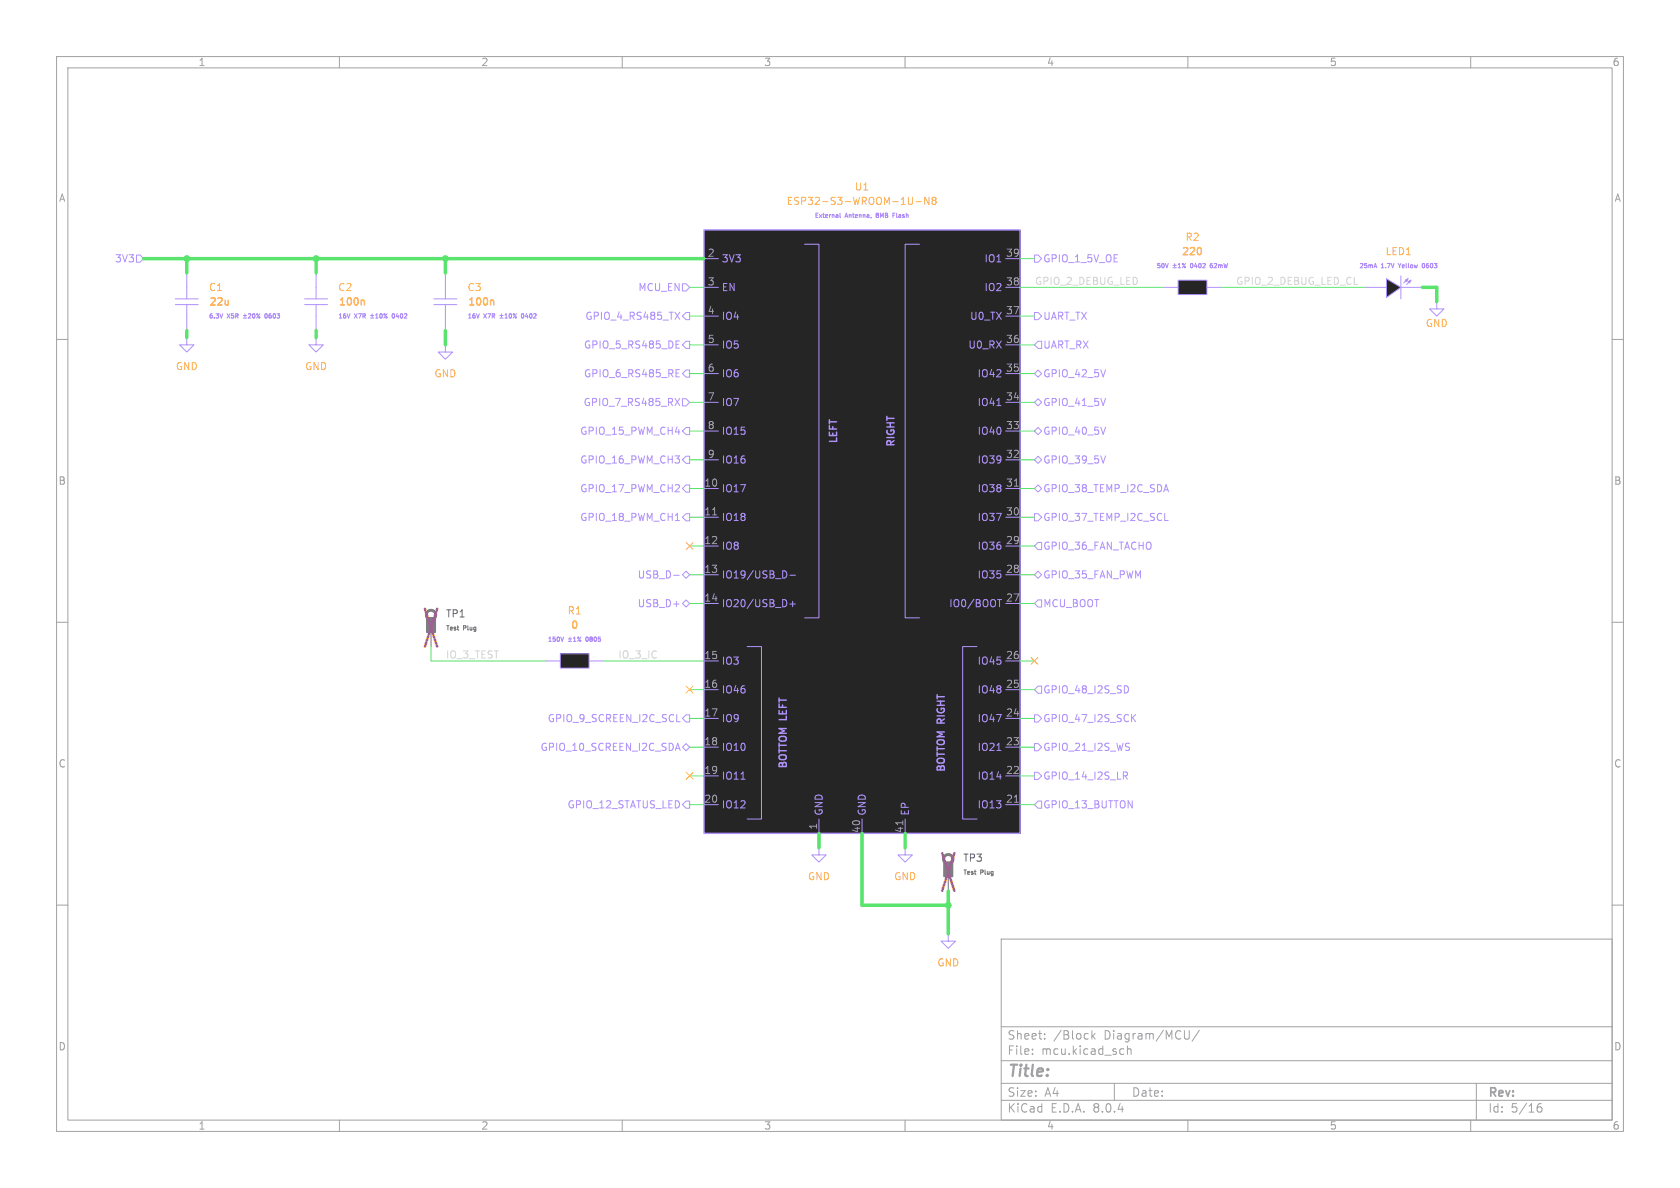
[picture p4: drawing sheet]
<svg xmlns="http://www.w3.org/2000/svg" width="297mm" height="210mm" viewBox="0 0 297 210" stroke-linecap="round" stroke-linejoin="round" font-family="sans-serif">
<g fill="none" stroke="#a2a2a2" stroke-width=".18">
<path d="M10 10h277v190h-277zM12 12h273v186h-273zM60 10v2M110 10v2M160 10v2M210 10v2M260 10v2M10 60h2M285 60h2M10 110h2M285 110h2M10 160h2"/>
<path d="M285 160h2M177 166h108v32h-108zM60 198v2M110 198v2M160 198v2M177 194.5h108M177 191.5h108M177 187.5h108M177 181.5h108M182.5 186.3v.1M182.5 185.5v.1M184.7 183.6v.1"/>
<path d="M184.7 182.8v.1M193 182.2v1.5M193.2 183.1l.4 .6M193.6 182.7l-.6 .6M197 191.5v3M198.2 185.4l.5 .1M198.7 186.3l-.5 .1M199.3 185.5l.2-.1 .4 .1 .1 .9M199.3 184.9v1.5M210 198v2M210.2 182.2v1.2l-.1 .2-.4 .1M212 182.1l-1.3 2"/>
<path d="M260 198v2M261 191.5v6.5M271.7 196l.3-.3h.5l.1 .3v.3l-.3 .3h-.3l-.3-.3M272.5 195.1a.6 .6 0 0 0-.8 .6"/>
</g>
<path d="M53.9 53.9h4M53.9 52.8h4M55.9 48.3v4.5M55.9 53.9v4.5M78.7 61v1.2h1.3l-1.3 1.3-1.2-1.3h1.2M78.7 61h.1M160 149.9v1.2h1.3l-1.3 1.3-1.3-1.3h1.3M160 149.9h.1M167.6 165.1v1.3h1.3l-1.3 1.2-1.2-1.2h1.2M167.6 165.1h.1" fill="none" stroke="#af92fb" stroke-width=".18"/>
<path d="M166.9 152.4h1.5v2.5h-1.5z" fill="#767676" stroke="#767676" stroke-width=".25"/>
<path d="M167.1 152.5a.83 .83 0 0 1-.1-1.2 .83 .83 0 0 1 1.3 0 .83 .83 0 0 1-.2 1.2" fill="none" stroke="#767676" stroke-width=".51"/>
<path d="M167.6 154.9v2.6" fill="none" stroke="#767676" stroke-width=".18"/>
<path d="M166.6 150.8l2.1 6.7M168.7 150.8l-2.1 6.7" fill="none" stroke="#e65255" stroke-width=".46"/>
<path d="M64.1 53.1l.3 .1v.7" fill="none" stroke="#ffb45b" stroke-width=".25"/>
<g fill="none" stroke="#ae81ff" stroke-width=".18">
<path d="M65.5 55.8h.6M65.5 56.2h.6M65.8 55.5v.6M66.4 56.2h.4M66.4 55.7l.2-.2v.7M67.2 55.5h.1a.37 .37 0 0 1 .3 .4 .37 .37 0 0 1-.4 .3l-.1-.3zM68.4 55.5l-.5 .7M69.6 55.5a.37 .37 0 0 0-.3 .4 .37 .37 0 0 0 .3 .3"/>
<circle cx="68" cy="55.6" r=".11"/>
<circle cx="68.3" cy="56.1" r=".11"/>
</g>
<path d="M208.3 49.5h5.1v2.6h-5.1z" fill="#252526"/>
<path d="M205.7 50.8h2.6M208.3 49.5h5.1v2.6h-5.1zM213.4 50.8h2.5" fill="none" stroke="#af92fb" stroke-width=".18"/>
<path d="M212.2 43.8l.2 .4-.2 .8" fill="none" stroke="#ffb45b" stroke-width=".25"/>
<g fill="none" stroke="#ae81ff" stroke-width=".18">
<path d="M207.4 46.9h.6M207.4 47.3h.6M207.7 46.6v.6M208.3 47.3h.4M208.3 46.8l.2-.2v.7M209.6 46.6l-.6 .7M214.2 46.9l-.3 .1M214.3 46.6h-.2l-.2 .3 .1 .4h.2"/>
<circle cx="209.1" cy="46.7" r=".11"/>
<circle cx="209.5" cy="47.2" r=".11"/>
</g>
<path d="M124.5 40.6h55.8v106.7h-55.8z" fill="#252526"/>
<path d="M124.5 40.6h55.8v106.7h-55.8z" fill="none" stroke="#af92fb" stroke-width=".25"/>
<g fill="none" stroke="#af92fb" stroke-width=".18">
<path d="M31 53.9h4M31 52.8h4M33 59.7v1.3h1.3l-1.3 1.2-1.3-1.2h1.3M33 59.7h.1M33 48.3v4.5M33 53.9v4.5M55.9 59.7v1.3h1.2l-1.2 1.2-1.3-1.2h1.3M55.9 59.7h.1M76.7 53.9h4.1M76.7 52.8h4.1M78.7 48.3v4.5M78.7 53.9v4.5"/>
<path d="M124.5 45.7h2.5M124.5 50.8h2.5M124.5 55.9h2.5M142.2 43.2h2.6v66h-2.6M162.6 43.2h-2.6v66h2.6M177.8 45.7h2.5M177.8 50.8h2.5M177.8 55.9h2.5M124.5 76.2h2.5M124.5 71.1h2.5M124.5 66h2.5M124.5 61h2.5"/>
<path d="M176.2 71.7h.7M177.8 76.2h2.5M177.8 71.1h2.5M177.8 66h2.5M177.8 61h2.5M124.5 86.4h2.5M124.5 91.4h2.5M124.5 96.5h2.5M124.5 81.3h2.5M177.8 86.4h2.5M177.8 91.4h2.5M177.8 96.5h2.5"/>
<path d="M177.8 81.3h2.5M124.5 101.6h2.5M124.5 106.7h2.5M124.5 116.8h2.5M132.1 114.3h2.5v30.5h-2.5M138.9 101l.2 .5-.2 .6M139.6 101.7h1M139.6 106.8h1M140.1 106.3v1M172.7 114.3h-2.5v30.5h2.5M176.3 106h.8M176.7 106v1.3"/>
<path d="M177.8 101.6h2.5M177.8 106.7h2.5M177.8 116.8h2.5M124.5 121.9h2.5M124.5 127h2.5M124.5 132.1h2.5M124.5 137.2h2.5M131 137.7h.7M176.2 132.7h.7M177.8 121.9h2.5M177.8 127h2.5M177.8 132.1h2.5"/>
<path d="M177.8 137.2h2.5M124.5 142.2h2.5M144.8 149.9v1.2h1.2l-1.2 1.3-1.3-1.3h1.3M144.8 149.9h.1M144.8 144.8v2.5M152.4 144.8v2.5M160 144.8v2.5M177.8 142.2h2.5"/>
</g>
<path d="M126 91h.7M179.3 85.9h.7M159.6 145.1v.7M179.3 141.8h.7" fill="none" stroke="#a2a2a2" stroke-width=".18"/>
<path d="M161.3 34.9v1l-.1 .2M161.9 35.7h1M164.2 34.9v1.2l-.7-1.2v1.2M165 35.4l-.2-.2 .2-.3h.3l.2 .2-.2 .3M165 35.4l-.2 .3v.3l.2 .1h.4l.1-.2v-.2l-.2-.3M165 35.4h.3" fill="none" stroke="#ffb45b" stroke-width=".18"/>
<g fill="none" stroke="#ae81ff" stroke-width=".18">
<path d="M148.5 37.7v.6l.1 .1M157.9 38h.2M158.2 37.7h-.3v.7M39.4 55.5l-.3 .7M43 55.8h.6M43 56.2h.6M43.3 55.5v.6M43.9 55.5h.3l.1 .2-.4 .5h.4M44.7 55.5h.1a.37 .37 0 0 1 .3 .4 .37 .37 0 0 1-.4 .3l-.1-.3zM45.9 55.5l-.5 .7M47.1 55.5a.37 .37 0 0 0-.3 .4 .37 .37 0 0 0 .3 .3M88.4 55.8h.5"/>
<path d="M88.4 56.2h.5M88.7 55.5v.6M89.3 56.2h.4M89.3 55.7l.2-.2v.7M90.1 55.5h.1a.37 .37 0 0 1 .2 .4 .37 .37 0 0 1-.3 .3l-.1-.3zM91.3 55.5l-.6 .7M92.5 55.5h-.1a.37 .37 0 0 0-.2 .4 .37 .37 0 0 0 .3 .3"/>
<circle cx="45.5" cy="55.6" r=".11"/>
<circle cx="45.8" cy="56.1" r=".11"/>
<circle cx="90.8" cy="55.6" r=".11"/>
<circle cx="91.2" cy="56.1" r=".11"/>
</g>
<path d="M86.9 53.1l.4 .1v.7" fill="none" stroke="#ffb45b" stroke-width=".25"/>
<g fill="#252526">
<path d="M245.1 49.3l2.5 1.5-2.5 1.8z"/>
<path d="M248.4 49.5l.5-.2-.2 .5z"/>
<path d="M248.9 49.8l.5-.3-.2 .5z"/>
</g>
<path d="M241.3 50.8h3.8M245.1 49.3l2.5 1.5-2.5 1.8zM247.6 48.8v4M247.6 50.8h3.9M248.4 49.5l.5-.2-.2 .5zM248.7 49.5l-.5 .5M248.9 49.8l.5-.3-.2 .5zM249.2 49.8l-.5 .5" fill="none" stroke="#af92fb" stroke-width=".18"/>
<path d="M247.2 46.6l.2 .4M251.8 46.6h-.1a.37 .37 0 0 0-.3 .4 .37 .37 0 0 0 .4 .3" fill="none" stroke="#ae81ff" stroke-width=".18"/>
<path d="M75.4 109.2h1.6v2.6h-1.6z" fill="#767676" stroke="#767676" stroke-width=".25"/>
<path d="M75.7 109.4a.83 .83 0 0 1-.1-1.2 .83 .83 0 0 1 1.2 0 .83 .83 0 0 1-.1 1.2" fill="none" stroke="#767676" stroke-width=".51"/>
<path d="M76.2 111.8v2.5" fill="none" stroke="#767676" stroke-width=".18"/>
<path d="M75.1 107.6l2.2 6.7M77.3 107.6l-2.2 6.7" fill="none" stroke="#e65255" stroke-width=".46"/>
<path d="M99.1 115.6h5v2.5h-5z" fill="#252526"/>
<g fill="none" stroke="#af92fb" stroke-width=".18">
<path d="M24.1 45.1h.7l.6 .6-.6 .7h-.7zM119.3 55.2l.9 1.3M120.2 55.2l-.9 1.3M120.6 50.2h.7l.6 .6-.6 .6h-.7zM120.6 55.9l.7-.7h.6v1.3h-.6zM182.9 45.1h.6l.6 .6-.6 .7h-.6zM182.9 55.2h.6l.6 .7-.6 .6h-.6zM254 53.3v1.3h1.3l-1.3 1.3-1.3-1.3h1.3M254 53.3h.1M119.3 70.4l.9 1.3M119.5 60.9h.4M119.5 61.5h.6"/>
<path d="M119.5 60.3h.6M119.5 66h.4M119.5 66.6h.6M119.5 65.3h.6M120.2 70.4l-.9 1.3M120.6 61l.7-.7h.6v1.3h-.6zM120.6 70.5h.7l.6 .6-.6 .7h-.7zM121.3 65.4h.6v1.3h-.6l-.7-.7zM121.3 75.6h.6v1.2h-.6l-.7-.6zM182.9 66l.6-.6 .6 .6-.6 .7zM182.9 76.2l.6-.6 .6 .6-.6 .6zM182.9 71.1l.6-.6 .6 .6-.6 .7z"/>
<path d="M183.5 60.3h.6v1.3h-.6l-.6-.6zM195.4 65.3l-.4 1.3M195.4 75.5l-.4 1.3M195.4 70.4l-.4 1.3M119.4 92h.7M120.6 86.4l.7-.7h.6v1.3h-.6zM121.3 90.8h.6v1.3h-.6l-.7-.7zM121.3 80.6h.6v1.3h-.6l-.7-.6zM182.9 90.8h.6l.6 .6-.6 .7h-.6zM182.9 86.4l.6-.7 .6 .7-.6 .6zM182.9 81.3l.6-.7 .6 .7-.6 .6zM183.5 95.9h.6v1.3h-.6l-.6-.7z"/>
<path d="M195.4 80.6l-.4 1.3M205.9 92h.6M206.2 85.7l.4 1.2M96.5 116.8h2.6M99.1 115.6h5v2.5h-5zM104.1 116.8h2.6M119.1 101.7h1M120.6 106.7l.7-.7 .6 .7-.6 .6zM120.6 101.6l.7-.6 .6 .6-.6 .6zM182.9 101.6l.6-.6 .6 .6-.6 .6zM183.5 106h.6v1.3h-.6l-.6-.6zM119.6 127.6h.6"/>
<path d="M119.8 131.4l.4 1.3M120.6 127l.7-.6h.6v1.2h-.6zM121.3 131.4l.6 .7-.6 .6-.7-.6zM182.9 136.5h.6l.6 .7-.6 .6h-.6zM182.9 126.4h.6l.6 .6-.6 .6h-.6zM182.9 131.4h.6l.6 .7-.6 .6h-.6zM183.5 121.3h.6v1.3h-.6l-.6-.7zM198.9 137.1l.4 .6M199.1 136.5l.2 .2v.3l-.2 .1M199.3 121.3l.2 .5-.2 .6M200.2 126.9l.6 .7M200.8 126.3l-.8 .7"/>
<path d="M121.3 141.6h.6v1.3h-.6l-.7-.7zM183.5 141.6h.6v1.3h-.6l-.6-.7z"/>
</g>
<g fill="none" stroke="#ae81ff" stroke-width=".18">
<path d="M99.6 112.6l-.2 .8M100.5 112.9h.6M100.5 113.4h.6M100.8 112.6v.6M101.4 113.4h.4M101.4 112.8l.2-.2v.8M102.7 112.6l-.6 .8"/>
<circle cx="102.2" cy="112.7" r=".11"/>
<circle cx="102.6" cy="113.3" r=".11"/>
</g>
<g fill="none" stroke="#59e56d" stroke-width=".18">
<path d="M121.9 55.9h2.6M121.9 50.8h2.6M180.3 55.9h2.6M180.3 45.7h2.6M180.3 50.8h25.4M215.9 50.8h25.4M121.9 61h2.6M121.9 76.2h2.6M121.9 71.1h2.6M121.9 66h2.6M180.3 61h2.6M180.3 76.2h2.6"/>
<path d="M180.3 71.1h2.6M180.3 66h2.6M121.9 91.4h2.6M121.9 86.4h2.6M121.9 81.3h2.6M121.9 96.5h2.6M180.3 91.4h2.6M180.3 86.4h2.6M180.3 81.3h2.6M180.3 96.5h2.6M76.2 114.3v2.5h20.3M106.7 116.8h17.8"/>
<path d="M121.9 101.6h2.6M121.9 106.7h2.6M180.3 101.6h2.6M180.3 106.7h2.6M180.3 116.8h2.6M121.9 137.2h2.6M121.9 127h2.6M121.9 121.9h2.6M121.9 132.1h2.6M180.3 137.2h2.6M180.3 127h2.6M180.3 121.9h2.6"/>
<path d="M180.3 132.1h2.6M121.9 142.2h2.6M180.3 142.2h2.6"/>
</g>
<path d="M25.4 45.7h99.1M33 45.7v2.6M33 58.4v1.3M55.9 45.7v2.6M55.9 58.4v1.3M78.7 45.7v2.6M78.7 58.4v2.6M251.5 50.8h2.5v2.5M144.8 147.3v2.6M152.4 147.3v12.7h15.2M160 147.3v2.6M167.6 157.5v7.6" fill="none" stroke="#59e56d" stroke-width=".61"/>
<path d="M121.3 95.9l1.2 1.2M122.5 95.9l-1.2 1.2M182.3 116.2l1.2 1.2M183.5 116.2l-1.2 1.2M121.3 121.3l1.2 1.2M121.3 136.6l1.2 1.2M122.5 121.3l-1.2 1.2M122.5 136.6l-1.2 1.2" fill="none" stroke="#f7e740" stroke-width=".18"/>
<g fill="#59e56d" stroke="#59e56d" stroke-width=".18">
<circle cx="78.7" cy="45.7" r=".52"/>
<circle cx="55.9" cy="45.7" r=".52"/>
<circle cx="33" cy="45.7" r=".52"/>
<circle cx="167.6" cy="160" r=".52"/>
</g>
<text font-size="2.8" fill="#a2a2a2" x="178" y="190.9">Title:</text>
<g font-size="2.1" fill="#a2a2a2">
<text x="178" y="184">Sheet:</text>
<text x="186.2" y="184">/Block</text>
<text x="195.2" y="184">Diagram/MCU/</text>
<text x="178" y="186.7">File:</text>
<text x="184.1" y="186.7">mcu.kicad_sch</text>
<text x="178" y="196.9">KiCad</text>
<text x="178" y="194.1">Size:</text>
<text x="184.7" y="194.1">A4</text>
<text x="185.7" y="196.9">E.D.A.</text>
<text x="193.3" y="196.9">8.0.4</text>
<text x="200" y="194.1">Date:</text>
<text x="263" y="194.3">Rev:</text>
<text x="263" y="196.9">Id:</text>
<text x="267.1" y="196.9">5/16</text>
</g>
<g font-size="1.8" fill="#a2a2a2">
<text x="35" y="11.9">1</text>
<text x="85" y="11.9">2</text>
<text x="135" y="11.9">3</text>
<text x="185" y="11.9">4</text>
<text x="235" y="11.9">5</text>
<text x="285" y="11.9">6</text>
<text x="10.3" y="35.9">A</text>
<text x="285.3" y="35.9">A</text>
<text x="125" y="45.5">2</text>
<text x="177.8" y="45.5">39</text>
<text x="125" y="50.5">3</text>
<text x="177.8" y="50.5">38</text>
<text x="125" y="55.6">4</text>
<text x="177.8" y="55.6">37</text>
<text x="125" y="60.7">5</text>
<text x="125" y="65.8">6</text>
<text x="177.8" y="65.8">35</text>
<text x="177.8" y="60.7">36</text>
<text x="125" y="70.9">7</text>
<text x="177.8" y="70.9">34</text>
<text x="125" y="75.9">8</text>
<text x="177.8" y="75.9">33</text>
<text x="125" y="81">9</text>
<text x="177.8" y="81">32</text>
<text x="10.3" y="85.9">B</text>
<text x="124.4" y="86.1">10</text>
<text x="177.8" y="86.1">31</text>
<text x="285.3" y="85.9">B</text>
<text x="124.4" y="91.2">11</text>
<text x="177.8" y="91.2">30</text>
<text x="124.4" y="96.3">12</text>
<text x="124.4" y="101.3">13</text>
<text x="177.8" y="101.3">28</text>
<text x="177.8" y="96.3">29</text>
<text x="124.4" y="106.4">14</text>
<text x="177.8" y="106.4">27</text>
<text x="124.4" y="116.6">15</text>
<text x="177.8" y="116.6">26</text>
<text x="124.4" y="121.7">16</text>
<text x="177.8" y="121.7">25</text>
<text x="124.4" y="126.7">17</text>
<text x="124.4" y="131.8">18</text>
<text x="177.8" y="131.8">23</text>
<text x="177.8" y="126.7">24</text>
<text x="10.3" y="135.9">C</text>
<text x="124.4" y="136.9">19</text>
<text x="177.8" y="136.9">22</text>
<text x="285.3" y="135.9">C</text>
<text x="124.4" y="142">20</text>
<text x="177.8" y="142">21</text>
<text x="144.5" y="146.8" transform="rotate(-90 144.5 146.8)">1</text>
<text x="152.1" y="147.4" transform="rotate(-90 152.1 147.4)">40</text>
<text x="159.8" y="147.4" transform="rotate(-90 159.8 147.4)">41</text>
<text x="10.3" y="185.9">D</text>
<text x="285.3" y="185.9">D</text>
<text x="35" y="199.9">1</text>
<text x="85" y="199.9">2</text>
<text x="135" y="199.9">3</text>
<text x="185" y="199.9">4</text>
<text x="235" y="199.9">5</text>
<text x="285" y="199.9">6</text>
</g>
<g font-size="1.8" fill="#ffb45b">
<text x="151" y="33.9">U1</text>
<text x="139" y="36.4">ESP32-S3-WROOM-1U-N8</text>
<text x="208.8" y="45.5">220</text>
<text x="209.5" y="42.8">R2</text>
<text x="244.8" y="45.3">LED1</text>
<text x="36.8" y="51.7">C1</text>
<text x="59.7" y="51.7">C2</text>
<text x="82.6" y="51.7">C3</text>
<text x="36.8" y="54.4">22u</text>
<text x="59.7" y="54.4">100n</text>
<text x="82.5" y="54.4">100n</text>
<text x="252" y="58">GND</text>
<text x="31" y="65.6">GND</text>
<text x="53.8" y="65.6">GND</text>
<text x="76.7" y="66.9">GND</text>
<text x="100.3" y="108.8">R1</text>
<text x="100.7" y="111.5">0</text>
<text x="142.7" y="155.8">GND</text>
<text x="158" y="155.8">GND</text>
<text x="165.6" y="171">GND</text>
</g>
<g font-size="1.8" fill="#af92fb">
<text x="20.2" y="46.6">3V3</text>
<text x="127.5" y="46.6">3V3</text>
<text x="173.9" y="46.6">IO1</text>
<text x="184.3" y="46.6">GPIO_1_5V_OE</text>
<text x="112.8" y="51.7">MCU_EN</text>
<text x="127.5" y="51.7">EN</text>
<text x="173.9" y="51.7">IO2</text>
<text x="103.4" y="56.7">GPIO_4_RS485_TX</text>
<text x="127.5" y="56.7">IO4</text>
<text x="171.4" y="56.7">U0_TX</text>
<text x="184.3" y="56.7">UART_TX</text>
<text x="103.1" y="61.8">GPIO_5_RS485_DE</text>
<text x="127.5" y="61.8">IO5</text>
<text x="171.1" y="61.8">U0_RX</text>
<text x="184.3" y="61.8">UART_RX</text>
<text x="103.1" y="72">GPIO_7_RS485_RX</text>
<text x="103.1" y="66.9">GPIO_6_RS485_RE</text>
<text x="127.5" y="66.9">IO6</text>
<text x="127.5" y="72">IO7</text>
<text x="172.7" y="72">IO41</text>
<text x="172.7" y="66.9">IO42</text>
<text x="184.3" y="66.9">GPIO_42_5V</text>
<text x="184.3" y="72">GPIO_41_5V</text>
<text x="102.5" y="77.1">GPIO_15_PWM_CH4</text>
<text x="127.5" y="77.1">IO15</text>
<text x="172.7" y="77.1">IO40</text>
<text x="184.3" y="77.1">GPIO_40_5V</text>
<text x="102.5" y="82.1">GPIO_16_PWM_CH3</text>
<text x="127.5" y="82.1">IO16</text>
<text x="148.3" y="78.6" transform="rotate(-90 148.3 78.6)">LEFT</text>
<text x="158.5" y="79.2" transform="rotate(-90 158.5 79.2)">RIGHT</text>
<text x="172.7" y="82.1">IO39</text>
<text x="184.3" y="82.1">GPIO_39_5V</text>
<text x="102.5" y="87.2">GPIO_17_PWM_CH2</text>
<text x="127.5" y="87.2">IO17</text>
<text x="172.7" y="87.2">IO38</text>
<text x="184.3" y="87.2">GPIO_38_TEMP_I2C_SDA</text>
<text x="102.5" y="92.3">GPIO_18_PWM_CH1</text>
<text x="127.5" y="92.3">IO18</text>
<text x="172.7" y="92.3">IO37</text>
<text x="184.3" y="92.3">GPIO_37_TEMP_I2C_SCL</text>
<text x="127.5" y="97.4">IO8</text>
<text x="172.7" y="97.4">IO36</text>
<text x="184.3" y="97.4">GPIO_36_FAN_TACHO</text>
<text x="112.6" y="107.5">USB_D+</text>
<text x="112.6" y="102.5">USB_D-</text>
<text x="127.5" y="102.5">IO19/USB_D-</text>
<text x="127.5" y="107.5">IO20/USB_D+</text>
<text x="167.7" y="107.5">IO0/BOOT</text>
<text x="172.7" y="102.5">IO35</text>
<text x="184.3" y="102.5">GPIO_35_FAN_PWM</text>
<text x="184.3" y="107.5">MCU_BOOT</text>
<text x="127.5" y="117.7">IO3</text>
<text x="172.7" y="117.7">IO45</text>
<text x="127.5" y="122.8">IO46</text>
<text x="172.7" y="122.8">IO48</text>
<text x="184.3" y="122.8">GPIO_48_I2S_SD</text>
<text x="96.7" y="127.9">GPIO_9_SCREEN_I2C_SCL</text>
<text x="127.5" y="127.9">IO9</text>
<text x="172.7" y="127.9">IO47</text>
<text x="184.3" y="127.9">GPIO_47_I2S_SCK</text>
<text x="95.5" y="132.9">GPIO_10_SCREEN_I2C_SDA</text>
<text x="127.5" y="132.9">IO10</text>
<text x="139.4" y="136.1" transform="rotate(-90 139.4 136.1)">BOTTOM LEFT</text>
<text x="167.4" y="136.7" transform="rotate(-90 167.4 136.7)">BOTTOM RIGHT</text>
<text x="172.7" y="132.9">IO21</text>
<text x="184.3" y="132.9">GPIO_21_I2S_WS</text>
<text x="100.2" y="143.1">GPIO_12_STATUS_LED</text>
<text x="127.5" y="138">IO11</text>
<text x="127.5" y="143.1">IO12</text>
<text x="172.7" y="143.1">IO13</text>
<text x="172.7" y="138">IO14</text>
<text x="184.3" y="138">GPIO_14_I2S_LR</text>
<text x="184.3" y="143.1">GPIO_13_BUTTON</text>
<text x="145.6" y="144.3" transform="rotate(-90 145.6 144.3)">GND</text>
<text x="153.3" y="144.3" transform="rotate(-90 153.3 144.3)">GND</text>
<text x="160.9" y="144.3" transform="rotate(-90 160.9 144.3)">EP</text>
</g>
<g font-size="1.8" fill="#d4d4d4">
<text x="182.9" y="50.5">GPIO_2_DEBUG_LED</text>
<text x="218.4" y="50.5">GPIO_2_DEBUG_LED_CL</text>
<text x="78.7" y="116.5">IO_3_TEST</text>
<text x="109.2" y="116.5">IO_3_IC</text>
</g>
<g font-size="1.8" fill="#696969">
<text x="78.7" y="109.4">TP1</text>
<text x="170.2" y="152.5">TP3</text>
</g>
<g font-size="1.1" fill="#ae81ff">
<text x="143.9" y="38.7">External</text>
<text x="149.5" y="38.7">Antenna,</text>
<text x="155.2" y="38.7">8MB</text>
<text x="158.4" y="38.7">Flash</text>
<text x="204.4" y="47.6">50V</text>
<text x="210.8" y="47.6">0402</text>
<text x="214.6" y="47.6">62mW</text>
<text x="240.2" y="47.6">25mA</text>
<text x="244.2" y="47.6">1.7V</text>
<text x="247.6" y="47.6">Yellow</text>
<text x="252" y="47.6">0603</text>
<text x="36.8" y="56.5">6.3V</text>
<text x="40.2" y="56.5">X5R</text>
<text x="47.4" y="56.5">0603</text>
<text x="59.7" y="56.5">16V</text>
<text x="62.7" y="56.5">X7R</text>
<text x="69.9" y="56.5">0402</text>
<text x="82.5" y="56.5">16V</text>
<text x="85.5" y="56.5">X7R</text>
<text x="92.8" y="56.5">0402</text>
<text x="96.7" y="113.6">150V</text>
<text x="103.9" y="113.6">0805</text>
</g>
<g font-size="1.1" fill="#737373">
<text x="78.7" y="111.6">Test</text>
<text x="81.9" y="111.6">Plug</text>
<text x="170.2" y="154.8">Test</text>
<text x="173.4" y="154.8">Plug</text>
</g>
</svg>
